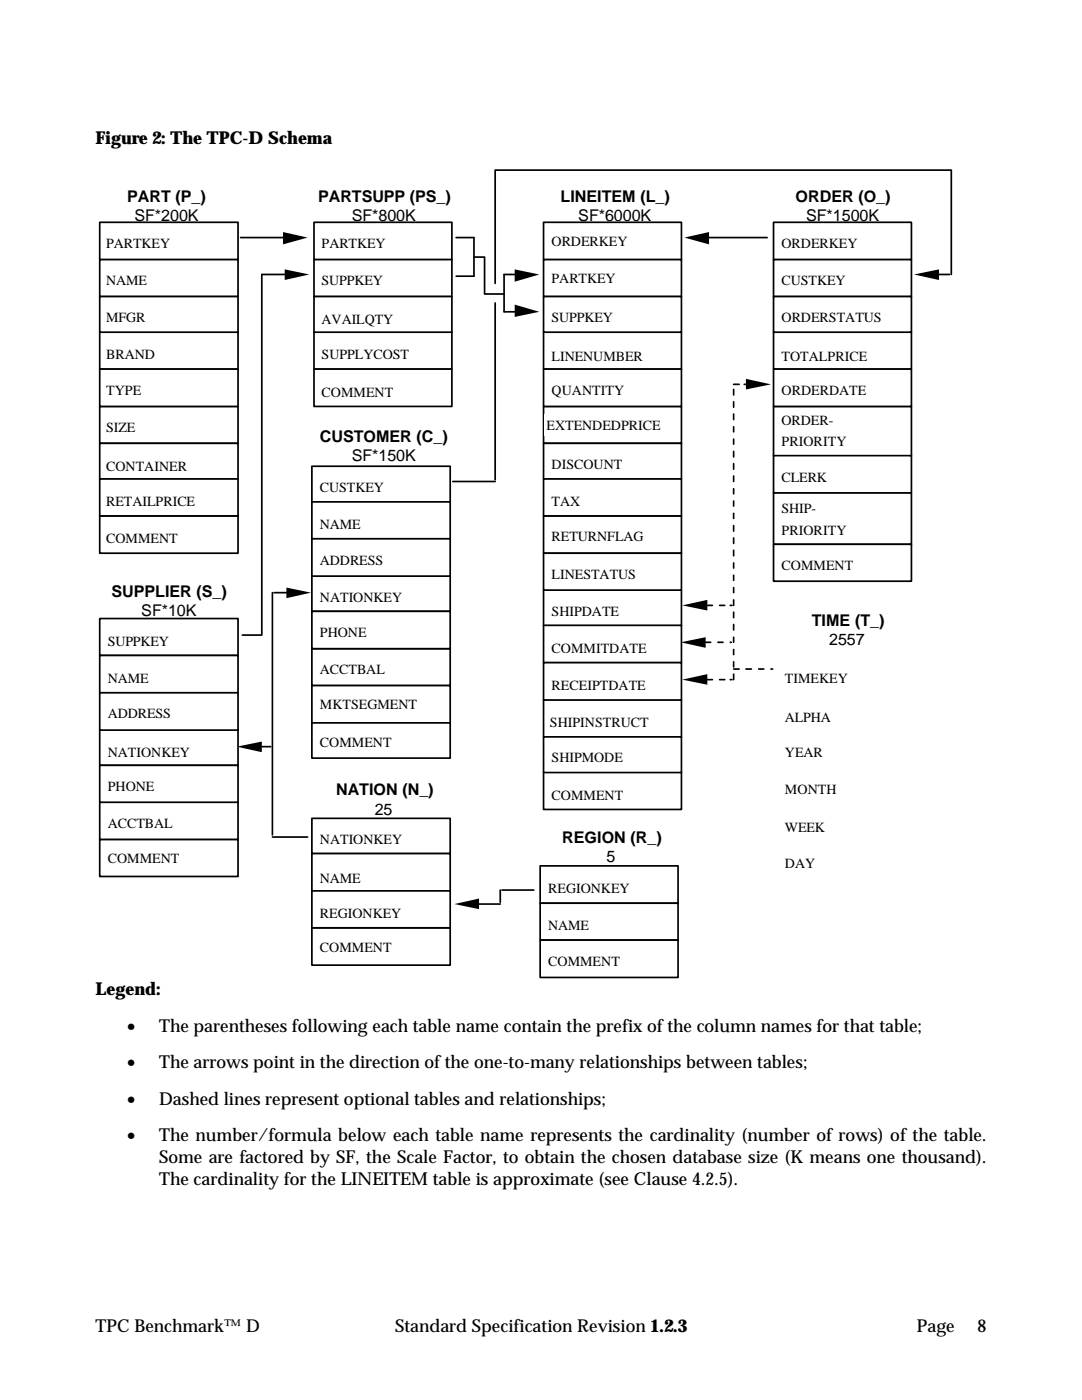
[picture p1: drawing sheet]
<svg xmlns="http://www.w3.org/2000/svg" width="216mm" height="279mm" viewBox="0 0 216 279" stroke-linecap="round" stroke-linejoin="round" font-family="sans-serif">
<g fill="#fff" stroke="#000" stroke-width=".34">
<path d="M19.9 81.1h27.6v7.4h-27.6z"/>
<path d="M19.9 66.3h27.6v7.4h-27.6z"/>
<path d="M19.9 44.4h27.6v7.4h-27.6z"/>
<path d="M19.9 51.8h27.6v7.4h-27.6z"/>
<path d="M19.9 59.2h27.6v7.1h-27.6z"/>
<path d="M19.9 73.7h27.6v7.4h-27.6z"/>
<path d="M19.9 88.5h27.6v7.1h-27.6z"/>
<path d="M19.9 103h27.6v7.4h-27.6z"/>
<path d="M19.9 95.6h27.6v7.4h-27.6z"/>
<path d="M62.7 66.3h27.5v7.4h-27.5z"/>
<path d="M62.7 44.4h27.5v7.4h-27.5z"/>
<path d="M62.7 51.8h27.5v7.4h-27.5z"/>
<path d="M62.7 59.2h27.5v7.1h-27.5z"/>
<path d="M62.7 73.7h27.5v7.4h-27.5z"/>
<path d="M19.9 160.1h27.6v7.5h-27.6z"/>
<path d="M19.9 145.6h27.6v7.1h-27.6z"/>
<path d="M19.9 123.4h27.6v7.4h-27.6z"/>
<path d="M19.9 130.8h27.6v7.5h-27.6z"/>
<path d="M19.9 138.3h27.6v7.4h-27.6z"/>
<path d="M19.9 152.7h27.6v7.4h-27.6z"/>
<path d="M19.9 167.6h27.6v7.3h-27.6z"/>
<path d="M108.5 66.3h27.5v7.4h-27.5z"/>
<path d="M108.5 44.4h27.5v7.4h-27.5z"/>
<path d="M108.5 51.8h27.5v7.4h-27.5z"/>
<path d="M108.5 59.2h27.5v7.1h-27.5z"/>
<path d="M108.5 117.8h27.5v7.1h-27.5z"/>
<path d="M108.5 103h27.5v7.4h-27.5z"/>
<path d="M108.5 110.4h27.5v7.4h-27.5z"/>
<path d="M108.5 154.1h27.5v7.4h-27.5z"/>
<path d="M108.5 139.6h27.5v7.5h-27.5z"/>
<path d="M108.5 124.8h27.5v7.4h-27.5z"/>
<path d="M108.5 132.2h27.5v7.5h-27.5z"/>
<path d="M108.5 147.1h27.5v7.1h-27.5z"/>
<path d="M154.3 81.1h27.6v9.9h-27.6z"/>
<path d="M154.3 66.3h27.6v7.4h-27.6z"/>
<path d="M154.3 44.4h27.6v7.4h-27.6z"/>
<path d="M154.3 51.8h27.6v7.4h-27.6z"/>
<path d="M154.3 59.2h27.6v7.1h-27.6z"/>
<path d="M154.3 73.7h27.6v7.4h-27.6z"/>
<path d="M154.3 90.9h27.6v7.5h-27.6z"/>
<path d="M154.3 98.4h27.6v10.2h-27.6z"/>
<path d="M154.3 108.6h27.6v7.4h-27.6z"/>
<path d="M62.2 129.5h27.6v7.3h-27.6z"/>
<path d="M62.2 115h27.6v7h-27.6z"/>
<path d="M62.2 93h27.6v7.2h-27.6z"/>
<path d="M62.2 100.2h27.6v7.3h-27.6z"/>
<path d="M62.2 107.5h27.6v7.5h-27.6z"/>
<path d="M62.2 122h27.6v7.5h-27.6z"/>
<path d="M62.2 136.8h27.6v7.5h-27.6z"/>
<path d="M62.2 144.3h27.6v7h-27.6z"/>
</g>
<g fill="#fff">
<path d="M20.8 46.3h14.8v4.2h-14.8z"/>
<path d="M20.8 53.8h9.9v4.2h-9.9z"/>
<path d="M20.8 61.1h9.9v4.3h-9.9z"/>
<path d="M20.8 68.6h11.3v4.2h-11.3z"/>
<path d="M20.8 75.6h8.2v4.2h-8.2z"/>
<path d="M20.8 83.1h8.2v4.2h-8.2z"/>
<path d="M20.8 90.8h18.7v4.2h-18.7z"/>
<path d="M20.8 105.2h17v4.3h-17z"/>
<path d="M20.8 97.9h21.5v4.2h-21.5z"/>
<path d="M154.9 167.4h27.8v7.7h-27.8z"/>
<path d="M154.9 152.9h27.8v7.8h-27.8z"/>
<path d="M154.9 131h27.8v7.8h-27.8z"/>
<path d="M154.9 138.4h27.8v7.5h-27.8z"/>
<path d="M154.9 145.5h27.8v7.7h-27.8z"/>
<path d="M154.9 160.3h27.8v7.4h-27.8z"/>
<path d="M63.8 46.3h14.9v4.2h-14.9z"/>
<path d="M63.8 53.8h15.2v4.2h-15.2z"/>
<path d="M63.8 61.5h16.3v4.2h-16.3z"/>
<path d="M63.8 68.6h20.5v4.2h-20.5z"/>
<path d="M63.8 75.9h17v4.3h-17z"/>
<path d="M21.2 125.7h15.1v4.3h-15.1z"/>
<path d="M21.2 133.1h9.9v4.2h-9.9z"/>
<path d="M21.2 140.2h14.4v4.2h-14.4z"/>
<path d="M21.2 148h19v4.2h-19z"/>
<path d="M21.2 154.7h10.9v4.2h-10.9z"/>
<path d="M21.2 162.1h14.4v4.2h-14.4z"/>
<path d="M21.2 169.2h16.9v4.2h-16.9z"/>
<path d="M156.3 133.1h15.1v4.2h-15.1z"/>
<path d="M156.3 140.9h10.9v4.2h-10.9z"/>
<path d="M156.3 148h8.8v4.2h-8.8z"/>
<path d="M156.3 155.4h12v4.2h-12z"/>
<path d="M156.3 162.8h9.9v4.2h-9.9z"/>
<path d="M156.3 170.2h6.7v4.2h-6.7z"/>
<path d="M109.7 46h17.3v4.2h-17.3z"/>
<path d="M109.7 53.4h14.8v4.3h-14.8z"/>
<path d="M109.7 61.1h15.2v4.3h-15.2z"/>
<path d="M109.7 68.9h21.9v4.3h-21.9z"/>
<path d="M109.7 104.9h20.5v4.2h-20.5z"/>
<path d="M109.7 112.4h19.4v4.2h-19.4z"/>
<path d="M109.7 119.7h15.9v4.3h-15.9z"/>
<path d="M109.7 127.2h21.9v4.2h-21.9z"/>
<path d="M109.7 134.5h21.5v4.3h-21.5z"/>
<path d="M109.4 142h23.6v4.2h-23.6z"/>
<path d="M109.7 149h17.3v4.2h-17.3z"/>
<path d="M109.7 156.5h17v4.2h-17z"/>
<path d="M155.6 53.8h14.4v4.2h-14.4z"/>
<path d="M155.6 61.1h21.9v4.3h-21.9z"/>
<path d="M155.6 68.9h19.4v4.3h-19.4z"/>
<path d="M155.6 75.6h18.3v4.2h-18.3z"/>
<path d="M155.6 81.6h16.5v8.5h-16.5z"/>
<path d="M155.6 99.2h16.5v8.5h-16.5z"/>
<path d="M155.6 92.9h10.9v4.2h-10.9z"/>
<path d="M155.6 110.6h17v4.2h-17z"/>
<path d="M63.5 95h14.5v4.2h-14.5z"/>
<path d="M63.5 102.4h9.9v4.3h-9.9z"/>
<path d="M63.5 109.5h14.5v4.2h-14.5z"/>
<path d="M63.5 124h10.9v4.2h-10.9z"/>
<path d="M63.5 131.4h14.5v4.2h-14.5z"/>
<path d="M63.5 138.4h22.6v4.3h-22.6z"/>
<path d="M63.5 145.9h16.9v4.2h-16.9z"/>
</g>
<g fill="#000">
<path d="M56.5 46.3l4.9 1.1-4.9 1.4z" fill-rule="evenodd"/>
<path d="M56.8 53.8l4.9 1-4.9 1.1z" fill-rule="evenodd"/>
<path d="M102.7 53.8l4.9 1-4.9 1.4z" fill-rule="evenodd"/>
<path d="M136.6 47.4l4.9-1.1v2.5z" fill-rule="evenodd"/>
<path d="M182.4 54.8l5-1v2.1z" fill-rule="evenodd"/>
<path d="M102.7 60.8l4.9 1.4-4.9 1z" fill-rule="evenodd"/>
<path d="M148.8 75.6l5 1.1-5 1z" fill-rule="evenodd"/>
<path d="M136.1 135.6l5-1.1v2.2z" fill-rule="evenodd"/>
</g>
<g fill="none" stroke="#000" stroke-width=".34">
<path d="M48 47.4h8.5M56.8 54.8h-4.6v71.9h-3.9M91 47.4h3.6M102.7 54.8h-2.1v7.4h2.1M141.5 47.4h11.6M187.4 54.8h2.1M146.4 77.7v1.1M146.4 76.7h1.1M148.5 76.7h.3M90.3 96.1h8.5M146.4 80.2v1.1M146.4 82.6v1.1"/>
<path d="M146.4 85.2v1M146.4 87.6v1M146.4 90.1v1.1M146.4 92.5v1.1M146.4 95v1.1M146.4 97.5v1.1M146.4 100v1M146.4 102.4v1.1M146.4 104.9v1.1M146.4 107.4v1.1M146.4 109.8v1.1M146.4 112.4v1"/>
<path d="M146.4 114.8v1M146.4 117.3v1M146.4 119.7v1.1M141.1 135.6h1.1M143.6 135.6h1M145.7 135.6h.3M146.4 122.2v1.1M146.4 124.6v1.1M146.4 127.2v1M146.4 129.6v1M146.4 132.1v1M146.4 134.5v1.1"/>
</g>
<g fill="#fff">
<path d="M159.1 121.8h19.4v7.8h-19.4z"/>
<path d="M155.6 46.3h17.3v4.2h-17.3z"/>
<path d="M63.5 116.9h19v4.3h-19z"/>
</g>
<g fill="#000">
<path d="M135.8 128.2l5-1v2.1z" fill-rule="evenodd"/>
<path d="M136.1 120.8l5-1.1v2.1z" fill-rule="evenodd"/>
</g>
<path d="M140.8 128.2h1M141.1 120.8h1.1M143.3 128.2h1M143.6 120.8h1M145.7 120.8h.3" fill="none" stroke="#000" stroke-width=".34"/>
<circle cx="145.7" cy="128.2" r=".17" fill="#000"/>
<g fill="#fff" stroke="#000" stroke-width=".34">
<path d="M108.5 81.1h27.5v7.4h-27.5z"/>
<path d="M108.5 88.5h27.5v7.1h-27.5z"/>
<path d="M108.5 95.6h27.5v7.4h-27.5z"/>
<path d="M108.5 73.7h27.5v7.4h-27.5z"/>
</g>
<g fill="#fff">
<path d="M108.6 82.6h26.2v4.3h-26.2z"/>
<path d="M109.7 90.4h16.3v4.3h-16.3z"/>
<path d="M109.7 97.9h6.4v4.2h-6.4z"/>
<path d="M109.7 75.6h16.3v4.2h-16.3z"/>
</g>
<path d="M94.6 51.3h2.1v7.4h3.9M94.6 47.4v7.7h-3.6M146.4 133.5h1.1M148.8 133.5h1.1M151.4 133.5h1M153.8 133.5h.4" fill="none" stroke="#000" stroke-width=".34"/>
<g fill="#fff" stroke="#000" stroke-width=".34">
<path d="M62.2 185.2h27.6v7.4h-27.6z"/>
<path d="M62.2 163.3h27.6v7h-27.6z"/>
<path d="M62.2 170.3h27.6v7.5h-27.6z"/>
<path d="M62.2 177.8h27.6v7.4h-27.6z"/>
</g>
<g fill="#fff">
<path d="M63.5 165.3h19v4.2h-19z"/>
<path d="M63.5 173h9.9v4.2h-9.9z"/>
<path d="M63.5 180.1h19v4.2h-19z"/>
<path d="M63.5 186.8h16.9v4.2h-16.9z"/>
</g>
<path d="M54.4 118.3v48.3M54.7 118.3h2.4M52.2 149h1.8M54.4 167h7" fill="none" stroke="#000" stroke-width=".34"/>
<g fill="#000">
<path d="M57.1 117.3l5 1-5 1.1z" fill-rule="evenodd"/>
<path d="M47.2 149l5-1v2.1z" fill-rule="evenodd"/>
</g>
<g fill="#fff" stroke="#000" stroke-width=".34">
<path d="M107.8 172.8h27.5v7.5h-27.5z"/>
<path d="M107.8 180.3h27.5v7.3h-27.5z"/>
<path d="M107.8 187.6h27.5v7.5h-27.5z"/>
</g>
<g fill="#fff">
<path d="M109.1 175.1h19v4.2h-19z"/>
<path d="M109.1 182.5h9.8v4.3h-9.8z"/>
<path d="M109.1 189.6h16.9v4.2h-16.9z"/>
</g>
<path d="M189.8 54.8v-20.8h-91v22.6M98.8 60.5v35.3M99.8 177.6v2.5M100.2 177.6h6.3M95.6 180.4h4.2" fill="none" stroke="#000" stroke-width=".34"/>
<path d="M90.7 180.4l4.9-1.1v2.1z" fill-rule="evenodd" fill="#000"/>
<g font-size="3.6">
<text x="19.1" y="28.8">Figure 2: The TPC-D Schema</text>
<text x="19" y="198.6">Legend:</text>
<text x="25.4" y="205.9">•</text>
<text x="31.7" y="205.9">The parentheses following each table name contain the prefix of the column names for that table;</text>
<text x="25.4" y="213.2">•</text>
<text x="31.7" y="213.2">The arrows point in the direction of the one-to-many relationships between tables;</text>
<text x="25.4" y="220.5">•</text>
<text x="31.7" y="220.5">Dashed lines represent optional tables and relationships;</text>
<text x="25.4" y="227.8">•</text>
<text x="31.7" y="227.8">The number/formula below each table name represents the cardinality (number of rows) of the table.</text>
<text x="31.7" y="232.2">Some are factored by SF, the Scale Factor, to obtain the chosen database size (K means one thousand).</text>
<text x="31.7" y="236.6">The cardinality for the LINEITEM table is approximate (see Clause 4.2.5).</text>
<text x="19" y="265.8">TPC Benchmark™ D</text>
<text x="78.8" y="265.8">Standard Specification Revision 1.2.3</text>
<text x="183" y="265.8">Page</text>
<text x="195.1" y="265.8">8</text>
</g>
<g font-size="3.2">
<text x="25.4" y="40.2">PART (P_)</text>
<text x="63.5" y="40.2">PARTSUPP (PS_)</text>
<text x="111.8" y="40.2">LINEITEM (L_)</text>
<text x="158.7" y="40.2">ORDER (O_)</text>
<text x="26.8" y="44">SF*200K</text>
<text x="70.2" y="44">SF*800K</text>
<text x="115.4" y="44">SF*6000K</text>
<text x="160.9" y="44">SF*1500K</text>
<text x="63.8" y="88.2">CUSTOMER (C_)</text>
<text x="70.2" y="92">SF*150K</text>
<text x="22.3" y="119.2">SUPPLIER (S_)</text>
<text x="28.2" y="123">SF*10K</text>
<text x="162" y="124.9">TIME (T_)</text>
<text x="165.4" y="128.7">2557</text>
<text x="67.1" y="158.8">NATION (N_)</text>
<text x="74.8" y="162.6">25</text>
<text x="112.2" y="168.3">REGION (R_)</text>
<text x="121" y="172.1">5</text>
</g>
<g font-size="2.8">
<text x="21.2" y="49.5">PARTKEY</text>
<text x="64.2" y="49.5">PARTKEY</text>
<text x="110.1" y="49.1">ORDERKEY</text>
<text x="156" y="49.5">ORDERKEY</text>
<text x="21.2" y="56.9">NAME</text>
<text x="64.2" y="56.9">SUPPKEY</text>
<text x="110.1" y="56.6">PARTKEY</text>
<text x="156" y="56.9">CUSTKEY</text>
<text x="21.2" y="64.3">MFGR</text>
<text x="64.2" y="64.7">AVAILQTY</text>
<text x="110.1" y="64.3">SUPPKEY</text>
<text x="156" y="64.3">ORDERSTATUS</text>
<text x="21.2" y="71.7">BRAND</text>
<text x="64.2" y="71.7">SUPPLYCOST</text>
<text x="110.1" y="72.1">LINENUMBER</text>
<text x="156" y="72.1">TOTALPRICE</text>
<text x="21.2" y="78.7">TYPE</text>
<text x="64.2" y="79.2">COMMENT</text>
<text x="110.1" y="78.7">QUANTITY</text>
<text x="156" y="78.7">ORDERDATE</text>
<text x="21.2" y="86.2">SIZE</text>
<text x="109.1" y="85.9">EXTENDEDPRICE</text>
<text x="156" y="84.8">ORDER-</text>
<text x="156" y="89">PRIORITY</text>
<text x="21.2" y="94">CONTAINER</text>
<text x="110.1" y="93.6">DISCOUNT</text>
<text x="21.2" y="101">RETAILPRICE</text>
<text x="63.8" y="98.2">CUSTKEY</text>
<text x="110.1" y="101">TAX</text>
<text x="156" y="96.1">CLERK</text>
<text x="63.8" y="105.6">NAME</text>
<text x="156" y="102.4">SHIP-</text>
<text x="156" y="106.7">PRIORITY</text>
<text x="21.2" y="108.5">COMMENT</text>
<text x="63.8" y="112.7">ADDRESS</text>
<text x="110.1" y="108">RETURNFLAG</text>
<text x="156" y="113.7">COMMENT</text>
<text x="110.1" y="115.5">LINESTATUS</text>
<text x="63.8" y="120.1">NATIONKEY</text>
<text x="110.1" y="122.9">SHIPDATE</text>
<text x="21.5" y="128.9">SUPPKEY</text>
<text x="63.8" y="127.1">PHONE</text>
<text x="110.1" y="130.3">COMMITDATE</text>
<text x="21.5" y="136.3">NAME</text>
<text x="63.8" y="134.5">ACCTBAL</text>
<text x="110.1" y="137.7">RECEIPTDATE</text>
<text x="156.6" y="136.3">TIMEKEY</text>
<text x="21.5" y="143.3">ADDRESS</text>
<text x="63.8" y="141.6">MKTSEGMENT</text>
<text x="63.8" y="149">COMMENT</text>
<text x="109.7" y="145.1">SHIPINSTRUCT</text>
<text x="156.6" y="144.1">ALPHA</text>
<text x="21.5" y="151.1">NATIONKEY</text>
<text x="110.1" y="152.1">SHIPMODE</text>
<text x="156.6" y="151.1">YEAR</text>
<text x="21.5" y="157.8">PHONE</text>
<text x="110.1" y="159.6">COMMENT</text>
<text x="156.6" y="158.5">MONTH</text>
<text x="21.5" y="165.3">ACCTBAL</text>
<text x="156.6" y="165.9">WEEK</text>
<text x="21.5" y="172.3">COMMENT</text>
<text x="63.8" y="168.4">NATIONKEY</text>
<text x="156.6" y="173.3">DAY</text>
<text x="63.8" y="176.2">NAME</text>
<text x="109.4" y="178.3">REGIONKEY</text>
<text x="63.8" y="183.2">REGIONKEY</text>
<text x="109.4" y="185.7">NAME</text>
<text x="63.8" y="189.9">COMMENT</text>
<text x="109.4" y="192.8">COMMENT</text>
</g>
</svg>
